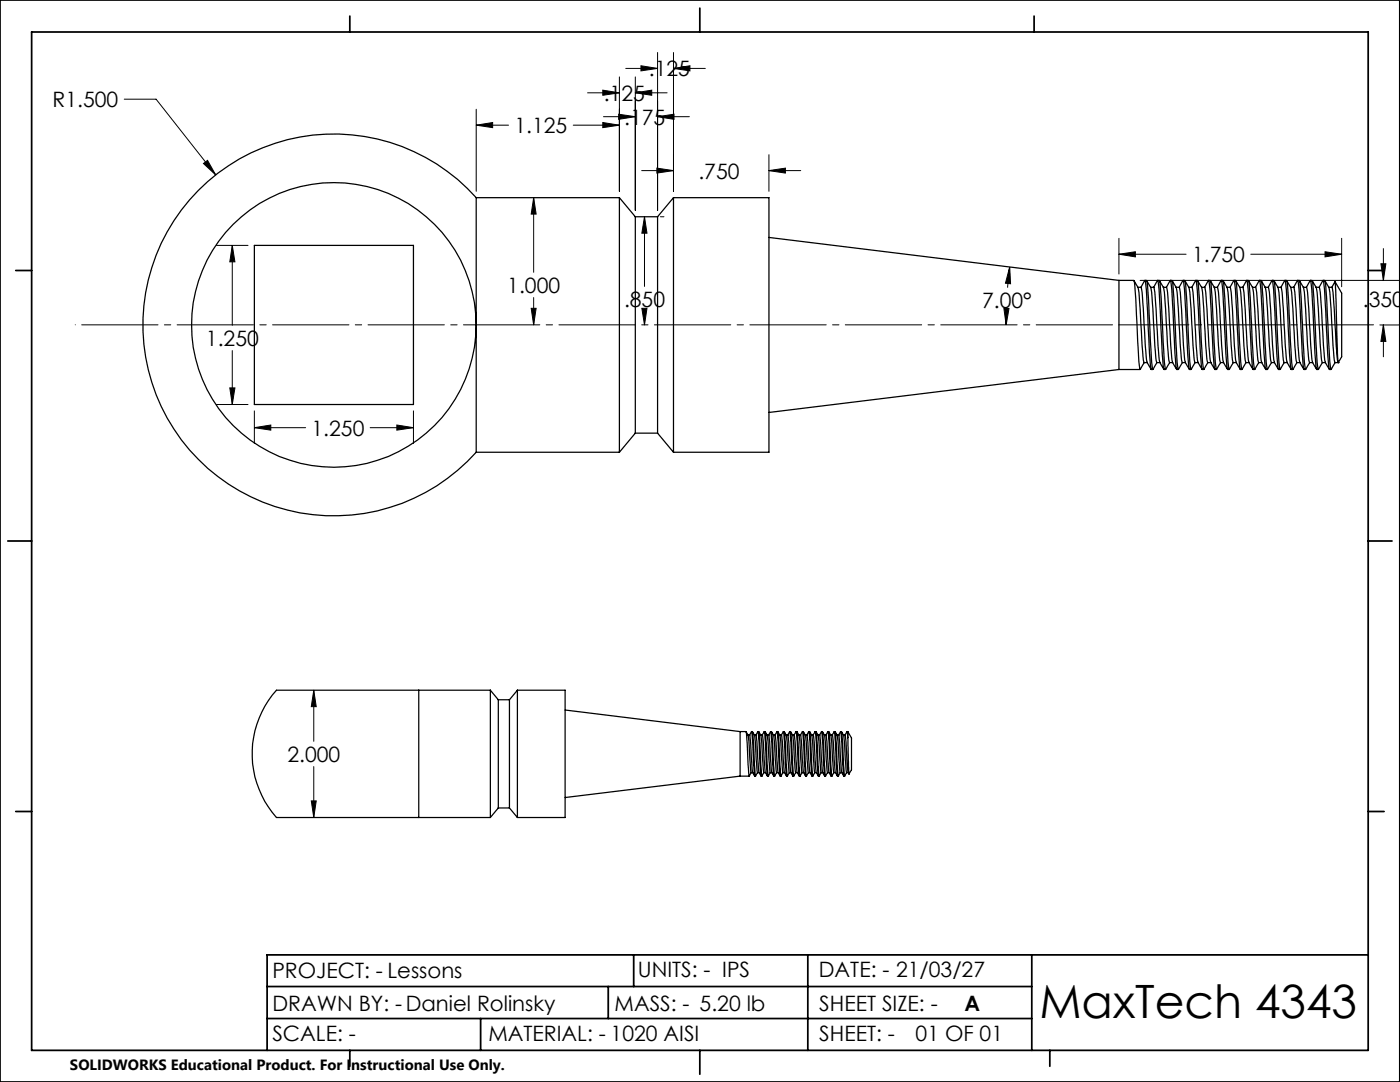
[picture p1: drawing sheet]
<svg xmlns="http://www.w3.org/2000/svg" width="279mm" height="216mm" viewBox="0 0 279 216" stroke-linecap="round" stroke-linejoin="round" font-family="sans-serif">
<g fill="none" stroke="#000" stroke-width=".2">
<path d="M24.8 19.8h6.4l11.8 15.1M117.3 18.5h6.3M120.3 18l3.3 .5-3.3 .5zM123.6 15.3v22.9M124.9 13.7h6.3M126.8 18.5l3.3-.5v1zM126.8 15.3v26.7M126.8 18.5h6.3M127.9 13.1l3.3 .6-3.3 .4zM131.2 10.5v31.5M134.4 13.7l3.3-.6v1zM134.4 10.5v27.7"/>
<path d="M134.4 13.7h6.4M40.6 32.6l.8-.6 1.6 2.9zM95 25l3.3-.6v1.1zM95 21.8v16.4M95 25h6.5M106.5 39.4l.5 3.3h-1zM106.5 39.4v14.9M114.4 25h9.2M120.3 24.4l3.3 .6-3.3 .5zM120.4 23.3h6.4M123.5 22.8l3.3 .5-3.3 .5zM128.1 34h6.3"/>
<path d="M131.1 33.5l3.3 .5-3.3 .5zM131.2 23.3l3.3-.5v1zM131.2 23.3h6.4M153.5 34l3.2-.5v1zM153.5 30.9v7.3M153.5 34h6.3M43.2 49h6.3M46.4 49l.5 3.2h-1zM46.4 49v15.9M106.5 59.4v5.4M128.6 43.3l.5 3.2h-1zM128.6 43.3v13.9"/>
<path d="M131.8 43.3h.7M201.5 53.3l.2 3.3-1-.1zM201.5 53.3l-.4 4.1M223.3 50.7l3.3-.5v1.1zM223.3 47.6v7.1M223.3 50.7h13.4M227.5 56h51.8M249.6 50.7h18.2M264.4 50.2l3.4 .5-3.4 .6zM267.8 47.6v9.6M275.6 52.6h1l-.5 3.4zM276.1 49.6v6.4"/>
<path d="M45.9 77.4h1l-.5 3.3zM46.4 70v10.7M106 61.5h1l-.5 3.3zM128.1 61.5h1l-.5 3.3zM128.6 62.2v2.6M200.3 61.5l1.1 .1-.6 3.2zM200.8 62.4v2.4M275.4 64.8h3.9M276.1 64.8l.5 3.3h-1zM276.1 64.8v6.4M43.2 80.7h6.3M50.8 85.3l3.2-.5v1z"/>
<path d="M50.8 82v6.5M50.8 85.3h10.2M73.9 85.3h8.6M79.2 84.8l3.3 .5-3.3 .5zM82.5 82v6.5M62.6 137.7l.5 3.3h-1zM62.6 137.7v10.2M62.1 159.8h1l-.5 3.3zM62.6 153v10.1"/>
</g>
<path d="M274.1 64.8h-50.8" fill="none" stroke="#000" stroke-width=".2" stroke-dasharray="15.2 1.3 1.3 1.3" stroke-dashoffset="1.3"/>
<path d="M15 64.8h208.3" fill="none" stroke="#000" stroke-width=".2" stroke-dasharray="15.2 1.3 1.3 1.3" stroke-dashoffset="-1.3"/>
<g fill="none" stroke="#000" stroke-width=".35">
<path d="M0 0h279.4v215.9h-279.4zM6.3 6.4h266.7v203.2h-266.7zM69.8 3.2v3.2M139.7 1.6v4.8M206.4 3.2v3.2M3.1 54h3.2M273 54h3.2M1.6 107.9h4.7M273 107.9h4.8M3.1 161.9h3.2M273 161.9h3.2M53.3 196.9h152.6"/>
<path d="M121.4 196.9v6.3M126.5 190.5v6.4M161.2 190.5v19.1M205.9 190.5v19.1M273 190.5h-219.7v19.1M53.3 203.2h152.6M69.8 209.6v3.2M95.9 203.2v6.4M139.7 209.6v4.7M209.5 209.6v3.2"/>
</g>
<path d="M40.6 32.6l2.4 2.3-1.6-2.9zM120.3 24.4l3.3 .6-3.3 .5zM95 25l3.3-.6v1.1zM106.5 39.4l.5 3.3h-1zM106 61.5h1l-.5 3.3zM126.8 18.5l3.3-.5v1zM120.3 18l3.3 .5-3.3 .5zM131.2 23.3l3.3-.5v1zM123.5 22.8l3.3 .5-3.3 .5zM134.4 13.7l3.3-.6v1zM127.9 13.1l3.3 .6-3.3 .4zM128.6 43.3l.5 3.2h-1zM128.1 61.5h1l-.5 3.3zM153.5 34l3.2-.5v1zM131.1 33.5l3.3 .5-3.3 .5zM223.3 50.7l3.3-.5v1.1zM264.4 50.2l3.4 .5-3.4 .6zM276.1 64.8l.5 3.3h-1zM275.6 52.6h1l-.5 3.4zM201.5 53.3l.2 3.3-1-.1zM200.3 61.5l1.1 .1-.6 3.2zM46.4 49l.5 3.2h-1zM45.9 77.4h1l-.5 3.3zM50.8 85.3l3.2-.5v1zM79.2 84.8l3.3 .5-3.3 .5zM62.6 137.7l.5 3.3h-1zM62.1 159.8h1l-.5 3.3z" fill="#000"/>
<g fill="none" stroke="#000" stroke-width=".25">
<path d="M95 39.4a38.1 38.1 0 0 0-54.8-2 38.1 38.1 0 0 0 0 54.9 38.1 38.1 0 0 0 54.8-2.1M95 39.4v25.4M95 39.4h28.6M123.6 39.4v50.8M123.6 39.4l3.2 3.9M134.4 39.4v50.8M134.4 39.4h19.1v50.8h-19.1M134.4 39.4l-3.2 3.9M50.8 49h31.7v31.7h-31.7zM126.8 43.3v43.1M126.8 43.3h4.4M131.2 43.3v43.1"/>
<path d="M153.5 47.4l69.8 8.6M223.3 56v17.7M223.3 56h3M226.3 56a94.3 94.3 0 0 1 .7 12.1l.5 5.5 .1 .1 .8-1.3h.6M226.3 56a4.4 4.4 0 0 1 1.1 3.2l.3 5.4a48.2 48.2 0 0 0 .7 7.7M227.1 57.3h.6M227.7 57.4a130.7 130.7 0 0 1 1 12.7v1a3.8 3.8 0 0 0 1 2.6M228.5 56l-.8 1.4M228.5 56l.3 1.8 .3 6.1a74.7 74.7 0 0 0 .7 9.8M228.5 56h.3M228.8 56a94.3 94.3 0 0 1 .8 12.1l.4 5.5 .1 .1 .8-1.3h.6M228.8 56a4.3 4.3 0 0 1 1.1 3.2l.3 5.4a48.2 48.2 0 0 0 .7 7.7"/>
<path d="M229.6 57.3h.7M230.3 57.4a130.7 130.7 0 0 1 .9 12.7l.1 1a3.8 3.8 0 0 0 1 2.6M231 56l-.8 1.4M231 56l.3 1.8 .3 6.1a74.7 74.7 0 0 0 .7 9.8M231 56h.4M231.4 56a94.3 94.3 0 0 1 .7 12.1l.3 4.1 .2 1.5M231.4 56a4.4 4.4 0 0 1 1 3.2l.4 5.4a48.2 48.2 0 0 0 .6 7.7M232.2 57.3h.6M232.8 57.4a130.7 130.7 0 0 1 1 12.7v1a3.8 3.8 0 0 0 1 2.6M233.5 56l-.7 1.4M233.6 56l.3 1.8 .3 6.1a74.7 74.7 0 0 0 .6 9.8M233.6 56h.3"/>
<path d="M233.9 56a94.3 94.3 0 0 1 .8 12.1l.2 4.1 .3 1.5M233.9 56a4.4 4.4 0 0 1 1.1 3.2l.3 5.4a48.2 48.2 0 0 0 .7 7.7M234.7 57.3h.6M235.3 57.4a130.7 130.7 0 0 1 1 12.7l.1 1a3.8 3.8 0 0 0 .9 2.6M236.1 56l.3 1.8 .3 6.1a74.7 74.7 0 0 0 .7 9.8M236.4 56h-.3l-.8 1.4M237.2 57.3h.7M237.9 57.4a130.7 130.7 0 0 1 .9 12.7l.1 1a3.8 3.8 0 0 0 1 2.6M238.7 56l.2 1.8 .4 6.1a74.7 74.7 0 0 0 .6 9.8M239 56h-.4l-.8 1.4M239.8 57.3h.6M240.4 57.4a130.7 130.7 0 0 1 1 12.7v1a3.8 3.8 0 0 0 1 2.6"/>
<path d="M241.2 56l.3 1.8 .3 6.1a74.7 74.7 0 0 0 .7 9.8M241.5 56h-.3l-.8 1.4M242.3 57.3h.7M243 57.4a130.7 130.7 0 0 1 .9 12.7l.1 1a3.8 3.8 0 0 0 1 2.6M243.7 56l-.8 1.4M243.7 56l.3 1.8 .3 6.1a74.7 74.7 0 0 0 .7 9.8M243.7 56h.4M244.9 57.3h.6M245.5 57.4a130.7 130.7 0 0 1 1 12.7v1a3.8 3.8 0 0 0 1 2.6M246.2 56l-.7 1.4M246.3 56l.3 1.8 .3 6.1a74.7 74.7 0 0 0 .6 9.8M246.3 56h.3"/>
<path d="M246.6 56a94.3 94.3 0 0 1 .8 12.1l.2 4.1 .3 1.5M246.6 56a4.4 4.4 0 0 1 1.1 3.2l.3 5.4a48.2 48.2 0 0 0 .7 7.7M247.4 57.3h.6M248.8 56l-.8 1.4a32.3 32.3 0 0 1 .6 7.2l.5 6.5a3.8 3.8 0 0 0 .9 2.6M248.8 56l.3 1.8 .3 6.1a74.7 74.7 0 0 0 .7 9.8M248.8 56h.3M249.1 56a94.3 94.3 0 0 1 .8 12.1l.4 5.5 .1 .1 .8-1.3h.6M249.2 56a4.3 4.3 0 0 1 1 3.2l.3 5.4a48.2 48.2 0 0 0 .7 7.7M249.9 57.3h.7M251.3 56l-.8 1.4a32.3 32.3 0 0 1 .7 7.2l.4 6.5a3.8 3.8 0 0 0 1 2.6M251.4 56l.2 1.8 .4 6.1a74.7 74.7 0 0 0 .6 9.8M251.4 56h.3"/>
<path d="M251.7 56a94.3 94.3 0 0 1 .7 12.1l.5 5.5 .1 .1 .8-1.3h.6M251.7 56a4.4 4.4 0 0 1 1.1 3.2l.3 5.4a48.2 48.2 0 0 0 .7 7.7M252.5 57.3h.6M253.9 56l-.8 1.4a32.3 32.3 0 0 1 .6 7.2l.4 6.5a3.8 3.8 0 0 0 1 2.6M253.9 56l.3 1.8 .3 6.1a74.7 74.7 0 0 0 .7 9.8M253.9 56h.3M254.2 56a94.3 94.3 0 0 1 .8 12.1l.4 5.5 .1 .1 .8-1.3h.6M254.2 56a4.3 4.3 0 0 1 1.1 3.2l.3 5.4a48.2 48.2 0 0 0 .7 7.7M255 57.3h.7M255.7 57.4a130.7 130.7 0 0 1 .9 12.7l.1 1a3.8 3.8 0 0 0 1 2.6M256.4 56l-.8 1.4M256.4 56l.3 1.8 .3 6.1a74.7 74.7 0 0 0 .7 9.8"/>
<path d="M256.4 56h.4M256.8 56a94.3 94.3 0 0 1 .7 12.1l.5 5.5 .1 .1 .7-1.3h.6M256.8 56a4.4 4.4 0 0 1 1 3.2l.4 5.4a48.2 48.2 0 0 0 .6 7.7M257.6 57.3h.6M258.2 57.4a130.7 130.7 0 0 1 1 12.7v1a3.8 3.8 0 0 0 1 2.6M258.9 56l-.7 1.4M259 56l.3 1.8 .3 6.1a74.7 74.7 0 0 0 .6 9.8M259 56h.3M259.3 56a94.3 94.3 0 0 1 .8 12.1l.2 4.1 .3 1.5M259.3 56a4.4 4.4 0 0 1 1.1 3.2l.3 5.4a48.2 48.2 0 0 0 .7 7.7M260.1 57.3h.6M260.7 57.4a130.7 130.7 0 0 1 1 12.7l.1 1a3.8 3.8 0 0 0 .9 2.6"/>
<path d="M261.5 56l-.8 1.4M261.5 56l.3 1.8 .3 6.1a74.7 74.7 0 0 0 .7 9.8M261.5 56h.3M261.8 56a94.3 94.3 0 0 1 .8 12.1l.3 4.1 .2 1.5M261.9 56a4.3 4.3 0 0 1 1 3.2l.3 5.4a48.2 48.2 0 0 0 .7 7.7M262.6 57.3h.7M263.3 57.4a130.7 130.7 0 0 1 .9 12.7l.1 1a3.8 3.8 0 0 0 1 2.6M264.1 56l.2 1.8 .4 6.1a74.7 74.7 0 0 0 .6 9.8M264.4 56h-.4l-.8 1.4M265.2 57.3h.6M265.8 57.4a130.7 130.7 0 0 1 1 12.7l.3 2.3M266.4 56.2l-.6 1.2"/>
<path d="M266.5 56.2l1.3 2.3v11.7a2.43 2.43 0 0 1-.7 2.2zM95 64.8v25.4M223.3 73.7l-69.8 8.6M223.3 73.7h4.2M229.8 73.7h.3M232.3 73.7h.3M234 72.4h-.6l-.7 1.3M234.8 73.7h.4M236.6 72.4h-.6l-.8 1.3M237.4 73.7h.3M238.5 72.3a48.2 48.2 0 0 1-.7-7.7l-.3-5.4a4.7 4.7 0 0 0-1-3.2l.3 3.5 .3 5.1a63.3 63.3 0 0 0 .6 9.1M239.1 72.4h-.6l-.8 1.3"/>
<path d="M239.9 73.7h.3M241.1 72.3a48.2 48.2 0 0 1-.7-7.7l-.3-5.4a4.7 4.7 0 0 0-1.1-3.2l.4 3.5 .2 5.1a63.3 63.3 0 0 0 .6 9.1M241.7 72.4h-.6l-.8 1.3M242.5 73.7h.3M243.6 72.3a48.2 48.2 0 0 1-.7-7.7l-.3-5.4a4.7 4.7 0 0 0-1.1-3.2l.4 3.5 .2 5.1a63.3 63.3 0 0 0 .7 9.1M244.2 72.4h-.6l-.8 1.3M245 73.7h.3M246.1 72.3a48.2 48.2 0 0 1-.6-7.7l-.4-5.4a4.7 4.7 0 0 0-1-3.2l.3 3.5 .3 5.1a63.3 63.3 0 0 0 .6 9.1M246.7 72.4h-.6l-.7 1.3M247.5 73.7h.4M249.3 72.4h-.6l-.8 1.3M250.1 73.7h.3"/>
<path d="M252.6 73.7h.3M255.2 73.7h.3M257.7 73.7h.3M260.2 73.7h.4M262 72.4h-.6l-.8 1.3M262.8 73.7h.3M264.5 72.4h-.6l-.8 1.3M265.3 73.7h.3M266.5 72.3a48.2 48.2 0 0 1-.7-7.7l-.3-5.4a4.7 4.7 0 0 0-1.1-3.2l.4 3.5 .2 5.1a63.3 63.3 0 0 0 .6 9.1M267.1 72.4h.1M267.1 72.4h-.6l-.8 1.3M95 90.2h28.6"/>
<path d="M126.8 86.4l-3.2 3.8M126.8 86.4h4.4M131.2 86.4l3.2 3.8M83.6 137.7h-28.4a19 19 0 0 0 0 25.4h28.4M83.6 137.7v25.4M83.6 137.7h14.3M97.9 137.7v25.4M97.9 137.7l1.5 1.9M99.4 139.6v21.6M99.4 139.6h2.3M101.7 139.6v21.6M103.3 137.7v25.4"/>
<path d="M103.3 137.7h9.5v25.4h-9.5M103.3 137.7l-1.6 1.9M112.8 141.7l34.9 4.3M147.7 146h1.2v.1l.6 8.8 .4-.7M147.7 146v8.9M147.7 154.9l-34.9 4.2M147.7 154.9h1.8M148.9 146.1a4.9 4.9 0 0 1 .6 3.2l.4 4.9M149.3 146.6h.3M149.6 146.7l.6 7.4M149.9 154.2h.3l.4 .6M150 146l-.4 .6"/>
<path d="M150 146h.1l.1 .4 .6 8.4M150 146l.6 8.8M150.2 146.1a4.9 4.9 0 0 1 .6 3.2l.4 4.9M150.6 146.6h.3M150.6 154.9h.2M150.9 146.7l.6 7.4M151.2 154.2l-.4 .6M151.2 154.2h.3l.4 .6M151.2 146l-.4 .6M151.5 146.1a4.9 4.9 0 0 1 .6 3.2l.4 4.9M151.8 146.6h.4M151.9 154.8l-.6-8.8h.1l.1 .4 .5 8.4"/>
<path d="M151.9 154.9h.1M152.2 146.7l.6 7.4M152.5 154.2l-.4 .6M152.5 154.2h.3l.3 .6M152.5 146l-.4 .6M152.5 146h.2l.1 .4 .5 8.4M152.5 146l.7 8.8M152.8 146.1a4.9 4.9 0 0 1 .6 3.2l.3 4.9M153.1 146.6h.3M153.2 154.9h.1M153.4 146.7l.6 7.4M153.7 154.2l-.3 .6"/>
<path d="M153.7 154.2h.3l.4 .6M153.8 146l-.4 .6M154 146.1a4.9 4.9 0 0 1 .6 3.2l.4 4.9M154.4 146.6h.3M154.4 154.8l-.6-8.8h.2l.1 .4 .5 8.4M154.4 154.9h.2M154.7 146.7l.6 7.4M155 154.2l-.4 .6M155 154.2h.3l.4 .6M155 146l-.3 .6M155.1 146h.1l.1 .4 .6 8.4M155.1 146l.6 8.8"/>
<path d="M155.3 146.1a4.9 4.9 0 0 1 .6 3.2l.4 4.9M155.6 146.6h.4M155.7 154.9h.2M156 146.7l.6 7.4M156.3 154.2l-.4 .6M156.3 154.2h.3l.4 .6-.6-8.8h.1l.6 8.8M156.3 146l-.4 .6M156.6 146.1a4.9 4.9 0 0 1 .6 3.2l.4 4.9M157 154.9h.1M157.2 146.7l.6 7.4M157.6 154.2l-.4 .6M157.6 154.2h.2l.4 .6"/>
<path d="M157.6 146l-.4 .6h-.3M157.8 146.1a4.9 4.9 0 0 1 .6 3.2l.4 4.9M158.2 146.6h.3M158.3 154.9h.1M158.5 146.7l.6 7.4M158.8 154.2l-.4 .7-.5-8.5-.1-.4h-.2l.7 8.8M158.8 154.2h.3l.4 .6-.6-8.8h.1l.7 8.8M158.9 146l-.4 .6M159.1 146.1a4.9 4.9 0 0 1 .6 3.2l.4 4.9M159.5 154.9h.2M159.8 146.7l.6 7.4M160.1 154.2l-.4 .6"/>
<path d="M160.1 154.2h.3l.4 .6M160.1 146l-.4 .6h-.2M160.4 146.1a4.9 4.9 0 0 1 .6 3.2l.4 4.9M160.7 146.6h.3M160.8 154.9h.1M161 146.7l.6 7.4M161.4 154.2l-.5 .7-.5-8.5-.1-.4h-.1l.6 8.8M161.4 154.2h.2l.4 .6-.6-8.8h.2l.6 8.8M161.4 146l-.4 .6M161.6 146.1a4.9 4.9 0 0 1 .6 3.2l.4 4.9M162.1 154.9h.1M162.3 146.7l.6 7.4"/>
<path d="M162.6 154.2l-.4 .6M162.6 154.2h.3l.4 .6M162.7 146l-.4 .6h-.3M162.9 146.1a4.9 4.9 0 0 1 .6 3.2l.4 4.9M163.3 146.6h.3M163.3 154.9h.2M163.6 146.7l.6 7.4M163.9 154.2l-.4 .7-.6-8.5-.1-.4h-.1l.6 8.8M163.9 154.2h.3l.4 .6M163.9 146l-.4 .6M164 146h.1l.1 .4 .5 8.4M164 146l.6 8.8"/>
<path d="M164.2 146.1a4.9 4.9 0 0 1 .6 3.2l.4 4.9M164.5 146.6h.4M164.6 154.9h.1M164.9 146.7l.6 7.4M165.2 154.2l-.4 .6M165.2 154.2h.3l.3 .6M165.2 146l-.4 .6M165.5 146.1a4.9 4.9 0 0 1 .6 3.2l.3 4.9M165.8 146.6h.3M165.9 154.8l-.7-8.8h.2l.1 .4 .5 8.4M165.9 154.9h.1M166.1 146.7l.6 7.4"/>
<path d="M166.4 154.2l-.3 .6M166.4 154.2h.3l.4 .6M166.5 146l-.4 .6M166.5 146h.2l.1 .4 .5 8.4M166.5 146l.6 8.8M166.7 146.1a4.9 4.9 0 0 1 .6 3.2l.4 4.9M167.1 146.6h.3M167.1 154.9h.2M167.4 146.7l.6 7.4M167.7 154.2l-.4 .6M167.7 154.2h.3l.4 .6M167.7 146l-.3 .6"/>
<path d="M168 146.1a4.9 4.9 0 0 1 .6 3.2l.4 4.9M168.3 146.6h.4M168.4 154.8l-.6-8.8h.1l.1 .4 .6 8.4M168.4 154.9h.2M168.7 146.7l.6 7.4M169 154.2l-.4 .6M169 154.2h.3l.1 .2M169 146l-.4 .6M169.1 146l.1 1.2M169.1 146h.1M169.2 147.2l.2 7.2M169.2 146v1.2"/>
<path d="M169.2 146l.7 1.2v6.4l-.5 .8M83.6 163.1h14.3M99.4 161.2l-1.5 1.9M99.4 161.2h2.3M101.7 161.2l1.6 1.9"/>
<circle cx="66.6" cy="64.8" r="28.4"/>
</g>
<text font-size="9.2" x="207.4" y="203.1">MaxTech 4343</text>
<g font-size="4.2">
<text x="129.5" y="15.2">.125</text>
<text x="10.5" y="21.4">R1.500</text>
<text x="120.5" y="20.1">.125</text>
<text x="102.7" y="26.6">1.125</text>
<text x="124.6" y="24.9">.175</text>
<text x="139.4" y="35.6">.750</text>
<text x="237.9" y="52.3">1.750</text>
<text x="101.2" y="58.4">1.000</text>
<text x="124.5" y="61.3">.850</text>
<text x="196" y="61.5">7.00°</text>
<text x="272" y="61.3">.350</text>
<text x="41.1" y="69">1.250</text>
<text x="62.2" y="86.9">1.250</text>
<text x="57.4" y="152">2.000</text>
<text x="54.4" y="195.1">PROJECT: - Lessons</text>
<text x="127.3" y="195">UNITS: - IPS</text>
<text x="163.4" y="195">DATE: - 21/03/27</text>
<text x="54.4" y="201.7">DRAWN BY: -Daniel Rolinsky</text>
<text x="122.6" y="201.7">MASS: - 5.20 lb</text>
<text x="163.5" y="201.7">SHEET SIZE: -</text>
<text x="192.5" y="201.7">A</text>
<text x="54.4" y="207.7">SCALE: -</text>
<text x="97.5" y="207.7">MATERIAL: - 1020 AISI</text>
<text x="163.5" y="207.7">SHEET: -</text>
<text x="182.7" y="207.7">01 OF 01</text>
</g>
<text font-size="3" x="14" y="213.5">SOLIDWORKS Educational Product. For Instructional Use Only.</text>
</svg>
